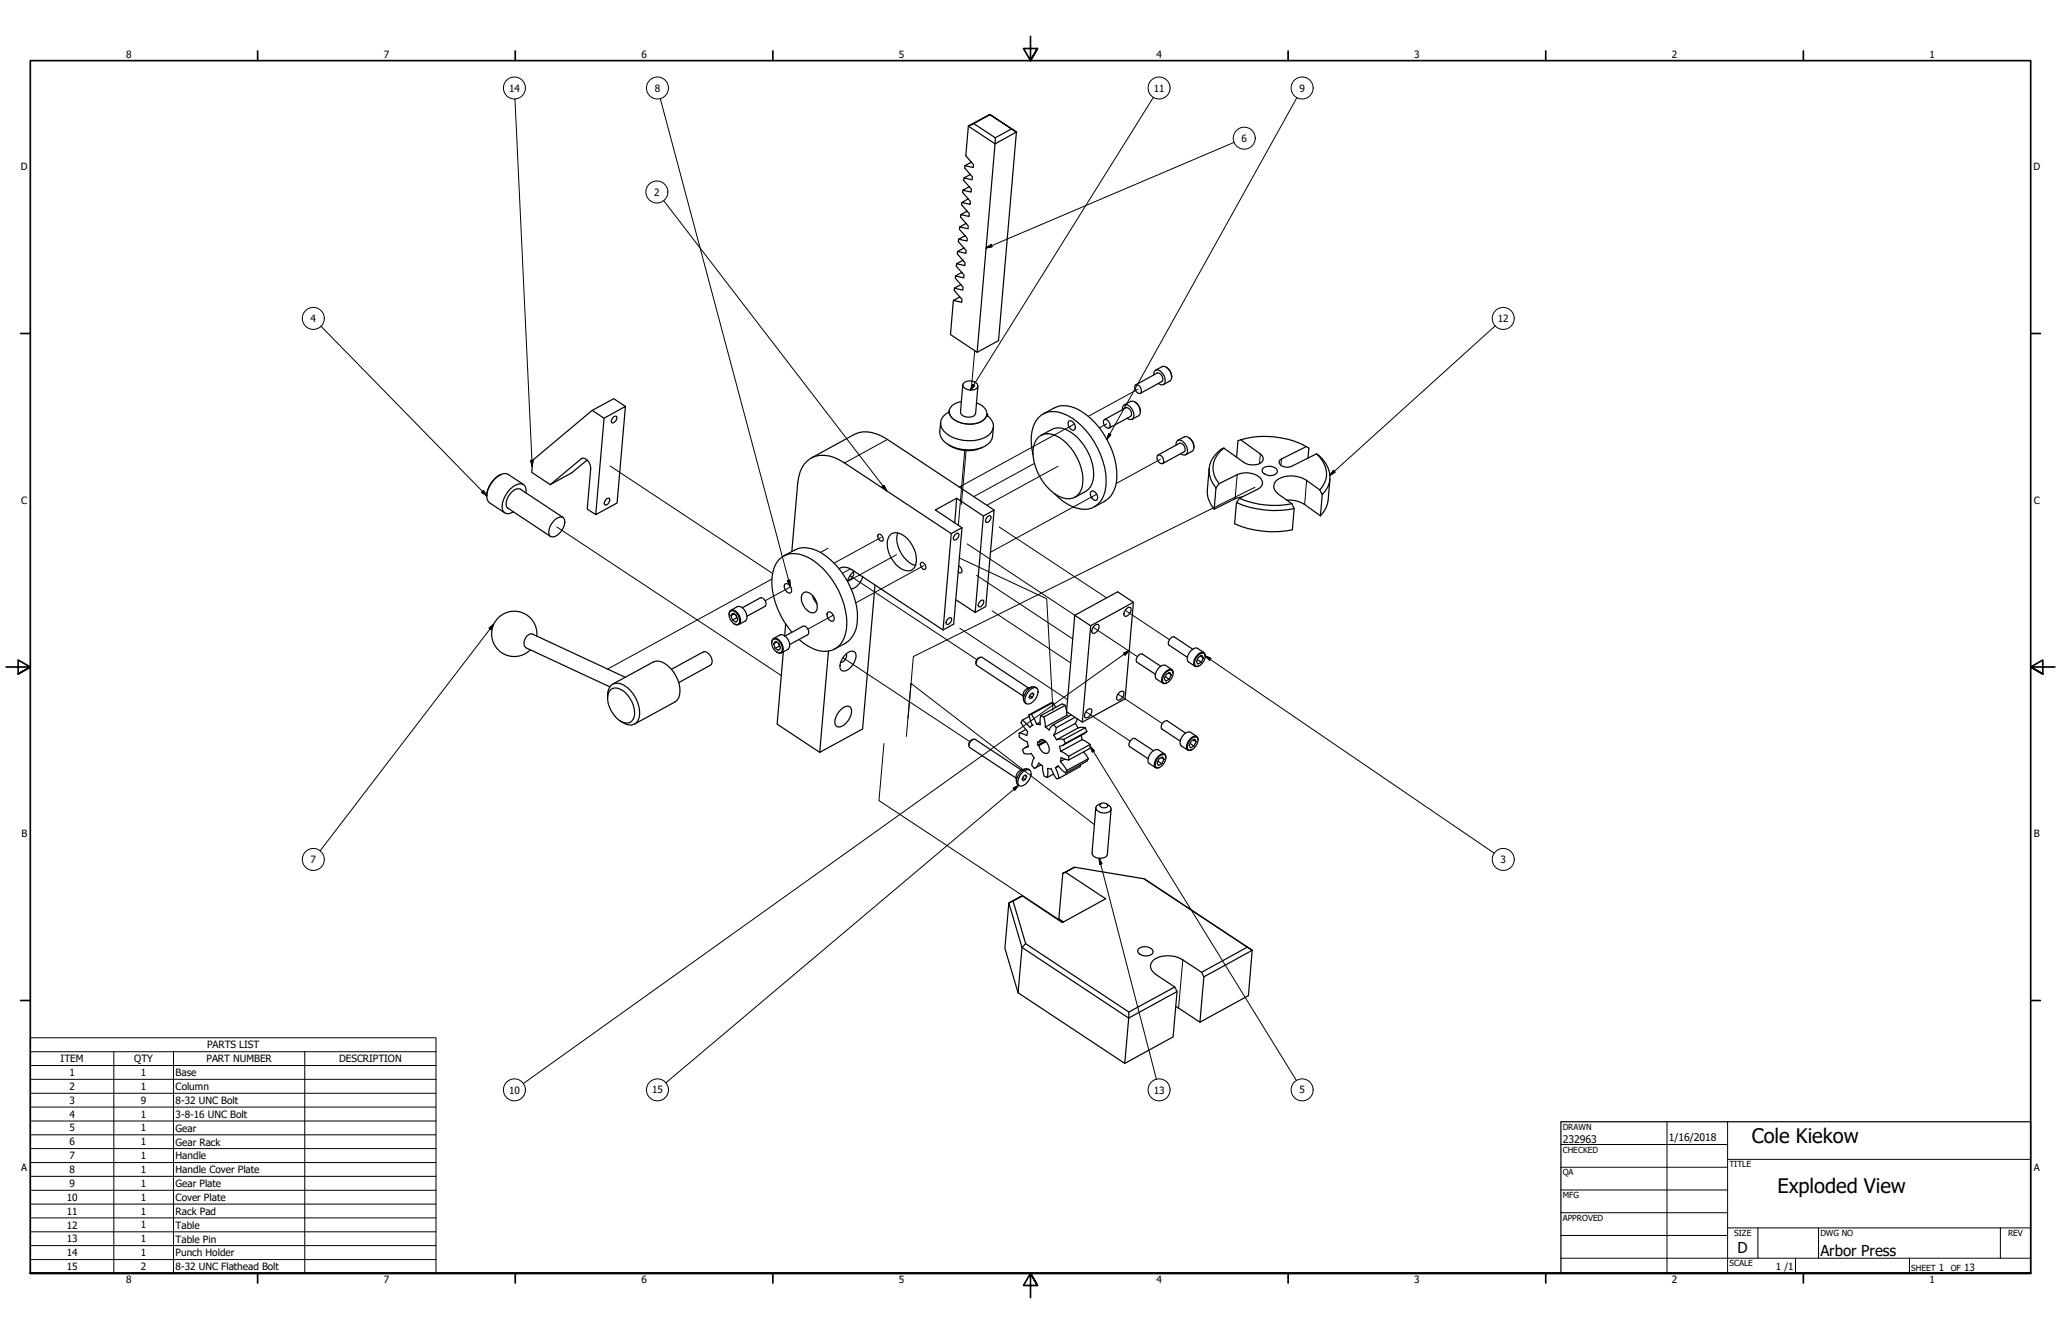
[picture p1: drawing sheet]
<svg xmlns="http://www.w3.org/2000/svg" width="864mm" height="559mm" viewBox="0 0 864 559" stroke-linecap="round" stroke-linejoin="round" font-family="sans-serif">
<!-- layer: Tweak Trail (ANSI) -->
<g fill="none" stroke="#000" stroke-width=".42">
<path d="M408.4 146.9l-1.3 15M450.2 177.6l-48.2 26.4M463.7 177.5l-3.1 1.8M476.9 163l-20.8 11.4M255.7 195.2l68 45M404.2 188.7l-2.6 31.3M404.8 188.7l-2 22.6M433.5 194.1l-25.4 13.9M443.3 195.3l-29.8 16.3M486.2 192.4l-18.5 10.2M459.5 207l-44.5 24.3M525.9 204.1l-143.2 70.9-2.2 25.9"/>
<path d="M233.3 220.7l94 62.3M347 229.7l-3.2 1.7M369.2 225.1l-19.7 10.8M375.7 232.3l-20.5 11.3M387.1 236.9l-28.5 15.6M402 233.7l36.6 17.1 2.6 46.8M405.3 227.8l45.1 29.9M418.7 220.7l45 29.7M323.4 242.6l-68.8 37.7M331.3 245.8l-10.7 5.9M341.6 251l-.2 .1M349.2 257.7l-10.7 5.8"/>
<path d="M356.2 241.2l53.1 35.1M409.2 241l40.3 26.7M415.7 255.8l32.9 21.9M471.5 255.7l18.5 12.3M353.2 275.5l53.1 35.1M402.2 263.2l45.1 29.9M458 262.8l18.6 12.3M455 298.1l18.6 12.4M468.4 290.8l18.6 12.3M370.4 311.5l-2.1 23.8 77.1 51M379.8 308.5l1.9-22.2 76.9 59.1"/>
</g>
<!-- layer: Visible (ANSI) -->
<g fill="none" stroke="#000" stroke-width=".51">
<path d="M408 51.8l9.1 5.9M414.7 47.9l11.2 7.4zM414.7 47.9l-8.9 4.9 9-4.8M423.9 54l-6.8 3.7-.2 2.6 9-5-7.5 87.4-9 4.9M403.5 79.7l-.1 .9 3.2 3.7-.1 1.3-3.5-.8 2.7-1.5M403.9 74.5l-.1 1.1 3.2 3.6-.1 1.3-3.4-.8 2.6-1.5M404.3 69.4l-.1 1 3.3 3.7-.1 1.2-3.5-.8 2.7-1.4M407 67.9l-2.7 1.5 3.5 .8 .1-1.2-3.2-3.7 1.1-12.5 11.1 7.5-7.5 87.3-11.1-7.5 1.2-14.2M402.1 95.1l-.1 1 3.3 3.7-.1 1.2-3.5-.8 2.7-1.5M402.6 89.9l-.1 1 3.2 3.7-.1 1.2-3.5-.7 2.7-1.5M403 84.8l-.1 1 3.2 3.7v1.2l-3.5-.8 2.7-1.4M400.4 115.6l-.1 1 3.2 3.7-.1 1.2-3.5-.8 2.7-1.4"/>
<path d="M400.8 110.5l-.1 1 3.2 3.7v1.2l-3.5-.8 2.6-1.5M401.3 105.3l-.2 1.1 3.3 3.6-.1 1.3-3.5-.8 2.7-1.5M401.7 100.2l-.1 1 3.2 3.7-.1 1.2-3.4-.8 2.6-1.4M399.9 120.7v1l3.2 3.7-.1 1.2-3.5-.7 2.6-1.5M483.4 157.1a1.73 1.73 0 0 1 1-2.1 1.73 1.73 0 0 1 2.2 .8 4 4 0 0 1 1 5.2l-1.4 .1-.8-.4M484.2 155.1l2.7-1.5a3.7 3.7 0 0 1 4 4l-.2 1.5-3.2 2M488.7 153.9l.8 .6a4.6 4.6 0 0 1 1.5 3.4M248.2 171.9l4.9 3.3M253.1 175.2l9-5-3.5 40.5-9 4.9zM256.7 175l.6-.5 1-.1a2.04 2.04 0 0 1-1.8 2.8 1.44 1.44 0 0 1 .2-2.2zM262.1 170.2l-4.9-3.2-9 4.9-25 20.9-.4 5.1 7.8 5.1 9-4.9 6.4-5.4M394.1 177a7.5 7.5 0 0 0 5.3 10.3 15.7 15.7 0 0 0 14.6-1.2l1.7-2.2 .5-5"/>
<path d="M397.6 172.6a5 5 0 0 0-3.4 4.1 5 5 0 0 0 2.4 4.9 16.1 16.1 0 0 0 17.8 .6 4.5 4.5 0 0 0 .4-7.1l-1.2-1.2M397.7 172.1l-.3 .9M402.8 168.2a4.9 4.9 0 0 0-5 4.7 7.3 7.3 0 0 0 6.6 4.6 9.4 9.4 0 0 0 8.5-2.3 3.9 3.9 0 0 0-2.2-5.8l-1.5-.6M403.4 161.2l-.9 11.4a3.6 3.6 0 0 0 6.3 .5l1-11.4M404.1 160.2a4 4 0 0 1 5.7 1.3 3.1 3.1 0 0 1-4.6 1.6 1.74 1.74 0 0 1-1.5-1.1 1.74 1.74 0 0 1 .4-1.8zM413.6 173.5v.9M437.1 173.4l4.5-2.5a12 12 0 0 1 13.3 2.6 33.3 33.3 0 0 1 12.9 28.6 11.3 11.3 0 0 1-4.8 7.8l-4.5 2.4M447.9 176.3a2.38 2.38 0 0 1 2.3 1.3 2.38 2.38 0 0 1-.2 2.6 2.66 2.66 0 0 1-2.1-3.9zM462.6 175.9a2.18 2.18 0 0 1 2.2 1 2.18 2.18 0 0 1-.1 2.4 2.37 2.37 0 0 1-2.1-3.4zM462.8 175.8l8.9-5a2.36 2.36 0 0 1 2 3.6l-9 4.9M470.3 171.6v-.9a1.45 1.45 0 0 1 2.4-1 4.8 4.8 0 0 1 2.2 5.3 1.63 1.63 0 0 1-2.7 .2M471.1 169.6l2.7-1.5a4 4 0 0 1 3.7 5.6l-3.2 1.9"/>
<path d="M475.6 168.4l.1 .1a4.6 4.6 0 0 1 2.1 4M475.7 161.4a2.17 2.17 0 0 1 2.2 .7 2.17 2.17 0 0 1 .3 2.3l-.4 .4a2.37 2.37 0 0 1-2.1-3.4zM475.9 161.2l9-4.9a2.28 2.28 0 0 1 1.9 3.5l-9 5M210 198.8a10.3 10.3 0 0 0-6 9.1M340 191.8l17.9-9.8a12.5 12.5 0 0 1 11.8 .8l46.9 30.9M397.1 186.1a14.6 14.6 0 0 0 14.6 1.3M432.9 190.6a17.9 17.9 0 0 1 2-15.4 8.7 8.7 0 0 1 10.2-2.1 31.1 31.1 0 0 1 17.1 20.1 21 21 0 0 1-.7 16.3 8.4 8.4 0 0 1-9.6 3.5 20.6 20.6 0 0 1-10.2-6.3M435 183.2a7.1 7.1 0 0 1 8.9 .1 22.6 22.6 0 0 1 9.8 18.9 6.4 6.4 0 0 1-3.3 6.1 6.4 6.4 0 0 1-6.9-.5 21.9 21.9 0 0 1-10.5-20.3l.5-1.7zM436.2 182.4l4.5-2.5a8.4 8.4 0 0 1 9.1 2 22.1 22.1 0 0 1 8.3 19 7 7 0 0 1-3.2 5l-4.5 2.4M485 190.8a2.19 2.19 0 0 1 2.2 .9 2.19 2.19 0 0 1 0 2.5 2.37 2.37 0 0 1-2.2-3.4zM485.2 190.6l9-4.9a2.31 2.31 0 0 1 1.9 3.6l-8.9 4.9M492.8 186.5a1.73 1.73 0 0 1 .9-2.1 1.73 1.73 0 0 1 2.2 .8 4 4 0 0 1 1.1 5.2l-1.4 .1-.9-.4"/>
<path d="M493.5 184.5l2.8-1.5a3.7 3.7 0 0 1 4 4l-.3 1.6-3.2 1.9M498.1 183.3l.1 .1a4.6 4.6 0 0 1 2.1 3.9M506.7 196.3l-.8 8.9a10.6 10.6 0 0 0 2.9 8.1M512.8 187.7a9.9 9.9 0 0 0-2 14.9M512.8 187.7a10.4 10.4 0 0 0-3.3 16.7M518.2 191.5l.5-6.8a36.5 36.5 0 0 1 29.7 3l-.3 4.2M519.9 184.2l8.2 6a2.26 2.26 0 0 1 1.2 2.4 2.26 2.26 0 0 1-2 1.8 7.6 7.6 0 0 1-6.2-.8l-8.3-5.9M529 196.5a4 4 0 0 1 6.3 .9 3.5 3.5 0 0 1-5.6 1l-.9-1.2zM547.4 187.1l-10.4 5.2-1.1 1.1a3.3 3.3 0 0 0 4.4 2.2l11.3-5.5M551.6 190.1a10.1 10.1 0 0 1 1.4 15.1M551.6 190.1a11 11 0 0 1 3.8 15.4l-1.4 1.7-1-2M219.3 202.9l-6.4-4.2a5.4 5.4 0 0 0-6.1 2.6 8.6 8.6 0 0 0-2.3 8.6l7 4.9"/>
<path d="M220.4 206.5a2.82 2.82 0 0 0-.9-3.4 2.82 2.82 0 0 0-3.5 .1 11.3 11.3 0 0 0-5.6 9.7 2.42 2.42 0 0 0 3.6 2l1.1-.5M230.6 203l13-10.8a2.93 2.93 0 0 1 3.6 2.3l.3 1.8-1.4 16.9 3.5 2.4M232.1 218.1a3.2 3.2 0 0 1 4.2-1 6.4 6.4 0 0 1-4.6 7.8 1.69 1.69 0 0 1-1.8-2.2 7.6 7.6 0 0 1 2.2-4.6zM236 216.8l-17.9-11.9a4.7 4.7 0 0 0-5.2 3.2 4.1 4.1 0 0 0-.1 4.8l17.9 11.8M254.3 208.9l1-.1a2.19 2.19 0 0 1-1.7 2.8l-.3-.3a2.27 2.27 0 0 1 1-2.4zM400 219l.9-10.3-9 4.9 11.2 7.4-3.5 40.4-4.4 2.5 3.4-40.4 4.5-2.5M400.9 208.7l11.2 7.5-3.5 40.3-8.1-5.3M412.1 216.2l4.5-2.5-3.5 40.4-4.5 2.4M413.5 216.7l1.2-.7 .3 .1a2.09 2.09 0 0 1-1.7 2.8 1.46 1.46 0 0 1 .2-2.2zM457.3 205.8a2.33 2.33 0 0 1 2.3 1.2 2.33 2.33 0 0 1-.3 2.6 2.63 2.63 0 0 1-2-3.8zM509.5 204.4l-.7 8.9 8.7-4.4 2.9-.7M510.8 202.6l7.6-3.8a8.8 8.8 0 0 1 10.2 2.1 2.69 2.69 0 0 1-1.7 4.1l-7.5 3.7"/>
<path d="M510.8 202.6l-1.3 1.8M518.1 210.5l-.8 8.9a40.7 40.7 0 0 0 24.2 2.5l.8-8.9M519.4 208.7a37.4 37.4 0 0 0 21.9 2.3M519.4 208.7l-1.3 1.8a40.7 40.7 0 0 0 24.2 2.5M539.1 209.5a12.6 12.6 0 0 1 7.6 1.8l6.6 4.8M541.3 211l1 2M553 205.2l-5.5-4a10.9 10.9 0 0 0-13.2 .7 3.5 3.5 0 0 0 1.4 5.2l5.6 3.9M554 207.2l-.7 8.9M557.3 200.7l-.8 8.9a11.2 11.2 0 0 1-3.2 6.5M328.4 232.9l4.5-2.5a11.4 11.4 0 0 1 11.3 1.2 33.8 33.8 0 0 1 15.1 27.6 11.4 11.4 0 0 1-5 10.2l-4.5 2.4M351.5 238.2a4.8 4.8 0 0 1 5.6 .6l38.1 25.1M357.6 239.5a2.92 2.92 0 0 1-2.4 3.6"/>
<path d="M357.9 239.3a8.8 8.8 0 0 0-2.8 4.2M368 223.9a1.79 1.79 0 0 1 1.8 .8 1.79 1.79 0 0 1 0 2 1.97 1.97 0 0 1-1.8-2.8zM373.3 223.8a5.7 5.7 0 0 1 7.1 2 11.1 11.1 0 0 1 2.8 11.9 4.3 4.3 0 0 1-6.5-.1 12.3 12.3 0 0 1-4.7-11.9zM376.2 223.2a12 12 0 0 0 7.5 13.7M385.8 235.8l.5-.3a1.96 1.96 0 0 1 1.3 3 2.01 2.01 0 0 1-1.8-2.7zM398.6 223.5l-44.7-29.6a13.8 13.8 0 0 0-14-2.1 12.6 12.6 0 0 0-5.6 10.5l-2.5 28.7M400 224.1l1.2-.8 .4 .2a2.09 2.09 0 0 1-1.7 2.8 1.46 1.46 0 0 1 .1-2.2zM401.7 237a1.79 1.79 0 0 1 .8 3l-1-.4M305.5 257.5a1.57 1.57 0 0 1 .6-1.8 1.57 1.57 0 0 1 1.9 .1 4.4 4.4 0 0 1 1.8 5.7 1.88 1.88 0 0 1-2.3-.2M306.1 256a3.3 3.3 0 0 1 3.8 3.1 1.75 1.75 0 0 1-1.2 2.6 4 4 0 0 1-2.6-5.7zM306.3 255.7l2.6-1.6a3.8 3.8 0 0 1 4.1 4l-.3 1.6-3.1 1.9M307.6 257.2l-1.3 .7 .7-1 1.5 .8 .7 1.9-.8 1.1-1.4-.9-.7-1.9"/>
<path d="M308.3 257.6l.4 1.2-1.7 1M308.7 258.8l.2 .1M311.1 254.6l7.5-4.2a2.33 2.33 0 0 1 1.9 3.6l-7.5 4.1M328.8 244.8l.4-.3a2.58 2.58 0 0 1 2.1 3.8 2.5 2.5 0 0 1-2.5-3.5zM336.5 248.5a2.44 2.44 0 0 1 3.4 .4 6.6 6.6 0 0 1 2.4 6.7 2.28 2.28 0 0 1-4 .2 6.6 6.6 0 0 1-2.3-6.6zM340.4 249.4l.4 1.2 1.5 2.3M346.7 256.7l.5-.4a2.63 2.63 0 0 1 2 3.8 2.43 2.43 0 0 1-2.5-3.4zM361.5 241.6a6.9 6.9 0 0 1-4.8 5.2M366.6 245l-5.2 60.4-17.9 9.8 3.7-42.5M397 259.5l1.1-.8 .4 .1a2.1 2.1 0 0 1-1.6 2.8 1.38 1.38 0 0 1 .1-2.1zM410.5 252.1l1.1-.8 .4 .2a2.1 2.1 0 0 1-1.7 2.8l-.4-.9zM450.3 257.7l-3.4 40.4 6.6 4.4 17.9-9.8 3.5-40.4-6.6-4.4-18 9.8 6.7 4.4-3.5 40.4"/>
<path d="M472.1 254.9l.7-.5 1 .2a2.79 2.79 0 0 1-2.5 3.5 2.21 2.21 0 0 1 .8-3.2zM474.9 252.3l-17.9 9.8M224.9 266.4a9.5 9.5 0 0 0-11.3-10.2 9.5 9.5 0 0 0-6.5 13.9 9.5 9.5 0 0 0 15.2 2.1M323.3 269.4a1.73 1.73 0 0 1 1.2-2 1.73 1.73 0 0 1 2.1 .8 4.1 4.1 0 0 1 1.1 5.1 1.88 1.88 0 0 1-2.3-.2M324 267.8a3.3 3.3 0 0 1 3.8 3.2 1.68 1.68 0 0 1-.2 1.8 1.68 1.68 0 0 1-1.7 .6 4 4 0 0 1-1.9-5.6zM324.2 267.5l2.6-1.5a3.8 3.8 0 0 1 4.1 4l-.3 1.5-.5 .5-2.7 1.5M325.4 269l-1.2 .7 .7-1 1.5 .9 .7 1.9-.8 1-1.5-.9-.6-1.9M326.2 269.4l.4 1.2-1.8 1M326.6 270.6l.2 .2M328.2 273l-2.6 30.3 17.9 11.9M328.9 266.4l7.6-4.1a2.33 2.33 0 0 1 2 3.6l-7.6 4.1M329.2 261.4l-.4 4.9"/>
<path d="M331.8 264.9a34.3 34.3 0 0 1-8.3-23 10.1 10.1 0 0 1 7.5-9.9 15.8 15.8 0 0 1 12 4.5 33.6 33.6 0 0 1 11.7 26.8 9.8 9.8 0 0 1-7.9 9.5 16.1 16.1 0 0 1-12-5M354.2 274.3a3 3 0 0 1 4.1-1 6.2 6.2 0 0 1-2.8 7.1 1.96 1.96 0 0 1-2.5 .7 1.96 1.96 0 0 1-1-2.3 7.9 7.9 0 0 1 2.2-4.5zM354.6 273.9a2.8 2.8 0 0 1-2.4 3.5M410.7 275.3l-1.4 1-.4 1.6M458.7 262l1.2-.5 .4 .2a2.73 2.73 0 0 1-2.5 3.6 2.28 2.28 0 0 1 .9-3.3zM486.3 279.1l-7.6-5.1a2.46 2.46 0 0 0-2.3 3.4l7.7 5M499.8 272l-7.7-5.2a2.47 2.47 0 0 0-2.3 3.5l7.7 5M501.7 276.3l1.7 1.1M501.9 274.7a2.06 2.06 0 0 1 2.7-.9 4.1 4.1 0 0 1-3.2 5.3 1.72 1.72 0 0 1-.6-2.6zM503.1 274.8l1.2 .8-.9 1.8-1.5 .8-.6-1.1 .9-1.8 1.4-.8 .7 1.1M504.5 273.4l-2.7-1.8a4 4 0 0 0-4.3 3.7l.1 1.6 3.1 2.2M505 274.9a1.34 1.34 0 0 0-1.7-1.6 5.1 5.1 0 0 0-3 5.4 1.44 1.44 0 0 0 2 .3"/>
<path d="M254.6 292.4a5.3 5.3 0 0 1 3.1-6.1 8.6 8.6 0 0 1 7.6 4.3 12.4 12.4 0 0 1 2.1 11.2 4.2 4.2 0 0 1-6.6 .8l-1-.7M256.1 288.7a5.4 5.4 0 0 1 6.7 2.3 10.8 10.8 0 0 1 2.6 10.1 3.7 3.7 0 0 1-6 .6 11.6 11.6 0 0 1-4.5-11.2zM256.7 286.6l16.9-9.2a6.4 6.4 0 0 1 7.5 2.6 12.6 12.6 0 0 1 3.3 12.4l-1.6 1.7-16.9 9.2M262 283.7l-38.9-18.1a3.6 3.6 0 0 0-3.5 4.6l.9 1.2 35 16.3M281.4 280.4l13.2-7.3a3.5 3.5 0 0 1 3.8 3.4v.9l-.7 1.2-13.3 7.3M352.5 297.1a2.74 2.74 0 0 1 4-.6 6.9 6.9 0 0 1-4.6 8 1.71 1.71 0 0 1-2.1-1.9 7.7 7.7 0 0 1 2.7-5.5zM431 288.2l-19.5-12.9a2.4 2.4 0 0 0-2.2 3.4l19.5 12.9M431.1 299.5l1.5 4.3-1.1 .9-3.1-3M431.5 289.1a1.93 1.93 0 0 1 3.4-.1 5.3 5.3 0 0 1-4.5 5.9 2.03 2.03 0 0 1-.8-2.9l1.1-2.1zM432.2 299.2l2.1 4.1M432.2 299.2l-1.1 .3M432.4 290.4l.8 .5-.6 1.2"/>
<path d="M432.5 287.7a4 4 0 0 0-3.6 5.5M433.2 290.9l-.4-.6-1 .5-.6 1.2 .5 .7 .9-.6-1.1-.7M434.4 288.2a2.48 2.48 0 0 0-3.7 .8 4.1 4.1 0 0 0-1.2 5.4l.5 .4M436.1 299.8l-.2 3.8-1.6-.3M436.1 299.8l1.3 .6M441.1 294.3l1.3 2M441.1 294.3l-1 .3-9 4.9M441.1 294.3l-8.9 4.9M446.3 295.5l.6 2.4M446.3 295.5l-1.2-.7-9 5M446.3 295.5l-8.9 4.9M446.9 298.2l.1 1.5"/>
<path d="M447 299.7l-9 4.8M447 299.7l.7 .4M448.9 299.5l-7.4 4M455.6 297.4l1.3-.5 .4 .2a2.81 2.81 0 0 1-2.5 3.6 2.28 2.28 0 0 1 .8-3.3zM469.1 290l1.2-.5 .5 .2a2.74 2.74 0 0 1-2.5 3.5 1.76 1.76 0 0 1 .2-2.5zM488.3 283.4l1.6 1.1M488.4 281.8a2.12 2.12 0 0 1 2.8-.9 4.2 4.2 0 0 1-3.3 5.4l-.5-.3a3.5 3.5 0 0 1 1-4.2zM489.6 281.9l1.2 .8-.9 1.8-1.5 .8-.5-1.1 .9-1.8 1.4-.7 .6 1M491 280.5l-2.6-1.8a4.3 4.3 0 0 0-4.2 5.3l3 2.2M491.6 282l-.1-.9-.4-.6a3.9 3.9 0 0 0-4.3 3.8 1.44 1.44 0 0 0 1.1 2.1l1-.3M407.7 309.7l-1.4 .9-.3 1.8M427 307.1l.1 1.6 3.3 2 .5 2.1-.9 .2-1.6 1.1 .7 1.6 2.1 .1 .9-.2 1.2 1.9-1 3.1 1.2 1.3"/>
<path d="M428.4 301.7l-.6 1 2.8 3.8-.3 1.6-2.2-.9-1.1-.1M429.8 305.6l-2.8 1.5M430.8 312.5l-1.3 .7M431.2 300.1l-2.8 1.6M435.2 311l.3-.7a2.01 2.01 0 0 1 3.3 1 3.4 3.4 0 0 1 .2 4.2 3.3 3.3 0 0 1-3.7-3.1M435.8 302.6l-1.5 .7M437.2 309.9l-2 1.1-.5-.2 .1 1.3M437.4 300.4l.6 4.1M437.9 310.4l-3.1 1.7 .5 .3 3-1.7M441.5 303.5l-1.4 1.4-.5 .9-1.6-1.3M441.5 303.5l1.1 1.3M441.5 308l1.2 1.9"/>
<path d="M442.6 304.8l-1.1 3.2M444.3 319l2.7 3.7M444.4 314.7l3.4 2.1M445.7 309.8l-1.1-.2-1.9 .3M445.7 309.8l.7 1.6M446.2 318l-1.9 1M446.4 311.4l-.7 .6-1.8 .6 .5 2.1M447.8 316.8l.1 1.5M447.9 318.3l-2.2-.4-1.1-.6-.3 1.7M450.4 300.5l-7.8 4.3M450.5 303.1l1.2 1.8M450.5 303.1l-9 4.9"/>
<path d="M451.4 301.1l-.9 2M451.7 304.9l-9 5M453 308l.5 1.8M453.5 309.8l3.3 2M453.5 309.8l-9.1 4.9M454 315l2.1 2.8M454.7 304.9l-2.1-.2-.9 .2M454.7 304.9l-9 4.9M454.7 304.9l.7 1.6M455.4 306.5l-1 .8-9 4.9M455.4 306.5l-9 4.9M456.1 317.8l-9.1 4.9"/>
<path d="M456.1 317.8l-.6 1-9 5M456.8 311.8l-9 5M456.8 311.8v1.6l-8.9 4.9M483.3 314.5l-7.7-5.1a2.46 2.46 0 0 0-2.3 3.3l7.8 5.1M485.2 318.8l1.7 1.1M485.4 317.2a2.07 2.07 0 0 1 2.8-.9 4.2 4.2 0 0 1-3.3 5.3l-.5-.2a3.4 3.4 0 0 1 1-4.2zM486.6 317.3l1.1 .8-.8 1.8-1.5 .8-.6-1.1 .9-1.8 1.5-.7 .5 1M488 315.8l-2.7-1.7a4.3 4.3 0 0 0-4.2 5.2l3.1 2.3M488.5 317.4l-.1-1-.3-.5a3.9 3.9 0 0 0-4.4 3.8 1.44 1.44 0 0 0 1.2 2.1l.9-.3M496.8 307.1l-7.7-5.2a2.47 2.47 0 0 0-2.2 3.5l7.6 5.1M498.7 311.4l1.6 1.1M498.9 309.8a1.79 1.79 0 0 1 3.1-.3 4.6 4.6 0 0 1-3.6 4.8 1.64 1.64 0 0 1-.7-2.6z"/>
<path d="M500.1 309.9l1.1 .8-.9 1.8-1.4 .8-.6-1.1 .9-1.7 1.4-.9 .6 1.1M501.5 308.5l-2.7-1.8a4.3 4.3 0 0 0-4.2 5.3l3 2.2M502 310a1.36 1.36 0 0 0-1.7-1.6 5 5 0 0 0-3 5.4 1.43 1.43 0 0 0 2 .3M427.9 324.1a2.91 2.91 0 0 1 3.8-1.3 5.1 5.1 0 0 1-2.8 6.2l-1.5 .2a2.23 2.23 0 0 1-.7-2.9zM428 322.6l-19.4-12.9a2.43 2.43 0 0 0-2.3 3.4l19.5 12.8M429.5 324.8l.7 .5-.6 1.2M429.6 322.1a3.9 3.9 0 0 0-3.6 5.5M430.2 325.3l-.4-.7-.9 .5-.6 1.2 .4 .7 .9-.5-1-.7M431.4 322.6a2.33 2.33 0 0 0-3.7 .7 4.2 4.2 0 0 0-1.2 5.4l.6 .4M433.5 321.9l.7-.5 1.1-1.7 1.6 1.2 .6 4.2 1.3 .6M436.2 320.4l-2.7 1.5M438.8 325.7l.2-3.8 1.5 .2 2.2 4.2 1-.3"/>
<path d="M441.5 324.2l-2.7 1.5M443.5 321l-1.2 .6M446.5 323.8l-3.1-3-1.1 .8 1.4 4.4M447 322.7l-.5 1.1M452.6 320.4l.2 .7-9.1 4.9M459.2 338.3l-1.6 19a3.7 3.7 0 0 0 5.5 1.8l.9-1.2 1.6-19M460.9 336.9a1.95 1.95 0 0 1 3.3 .7 2.08 2.08 0 0 1-3.4-.2zM461.5 336.5a2.22 2.22 0 0 0-2.3 2.2 3.9 3.9 0 0 0 6.3 .5 2.33 2.33 0 0 0-1.8-2.5M424.5 377.4l3.9-2.1-5.7 3-1.6 19 5.5 18.6M445.3 365.9l-1.6 19 1.9 1.3M446.5 365.4l3.8-2.1 29.1 4.8 43.3 28.6-19.2 10.6M446.5 365.4l16.8 11.1-18.2 10-16.7-11.2"/>
<path d="M450.3 363.3l-5 2.6 1.2-.5M479.4 368.1l45.3 30-2-1.4M429.8 395.3l-5.3-17.9-1.8 .9 5.5 18.6-1.6 19 44.7 29.6 1.6-19M477.3 397.3a4.1 4.1 0 0 1 5.9 1.2 3.2 3.2 0 0 1-4.6 1.7 1.94 1.94 0 0 1-1.8-2.4zM493.2 415.4l-1.6 18.9-20.3 11.2M503.5 407.3l.9 1.9 20.3-11.1-1.6 19-20.3 11.1 1.6-19M503.5 407.3l-7.9-5.2a11.5 11.5 0 0 0-12.3 .1 3.2 3.2 0 0 0 0 5.1l9 6.1M473 423.9l19.3-10.5 .9 2-20.3 11.1zM473 423.9l-43.2-28.6-1.6 1.6 44.7 29.6M492.7 421.6l10.1 6.6"/>
</g>
<!-- layer: Visible Narrow (ANSI) -->
<path d="M397.7 172.2a6.1 6.1 0 0 0 5.8 5.2 9.1 9.1 0 0 0 9.8-2.8l.3-1.1M244 192l-.4 .2M371.9 184.1l-18 9.8M518.4 198.8l-.9 10.1M528.1 190.2l-.4 4M537 192.3l-.3 2.6M547.5 201.2l-.8 10.1M356.4 238.3l-3.4 1.9M495.6 402.1l-1.8 20.2" fill="none" stroke="#000" stroke-width=".42"/>
<!-- layer: Visible (ANSI) -->
<g fill="#000">
<circle cx="413.6" cy="173.5" r=".25"/>
<circle cx="432.6" cy="303.8" r=".25"/>
</g>
<!-- layer: Symbol (ANSI) -->
<g fill="none" stroke="#000" stroke-width=".42">
<path d="M215.8 41.4l7.2 153.9M276.7 41.3l54.4 204.2M483.3 40.8l-76.6 122.6M517.1 59.6l-103.9 44.3M543.4 40.9l-79.6 143.2M278.1 84l93.4 121.6M413.2 103.9l2.1-1.4 .4 .9zM134.5 136.7l69.5 70.9M626.6 136.5l-69.3 62.6M407.5 161l.9 .5-1.7 1.9zM222.4 192.8h1l-.4 2.5zM464.6 181.7l.9 .4-1.7 2z"/>
<path d="M558.8 197l.6 .8-2.1 1.3zM202.6 205.5l1.4 2.1-2.2-1.4zM369.6 203.9l.9-.6 1 2.3zM329.9 243.2l1.1-.2 .1 2.5zM204.9 263.2l1.9-1.7-1.1 2.3zM206.8 261.5l-72.7 94.9M470.9 273.6l2.3-1.1-1.8 1.9zM473.2 272.5l-253.9 181.4M505 274.8l2.4 1-.6 .8zM505 274.8l121.2 82.6M456.8 312.7l1.7 1.8-.8 .5zM456.8 312.7l86.4 139.9"/>
<path d="M424.6 330.2l2.2-1.3-1.6 2.1zM426.8 328.9l-147.8 124.7M460.6 359.5l1.1 2.3-.9 .3zM460.6 359.5l24 92.6M12.7 440.6v-5.9h170v5.9M12.7 440.6h170v5.7M12.7 440.6v92.8h170v-87.1M12.7 446.3h170M12.7 452.1h170M12.7 458h170M47.7 440.6v92.8M72.7 440.6v92.8"/>
<path d="M127.7 440.6v92.8M12.7 463.7h170M12.7 469.6h170M12.7 475.4h170M12.7 481.1h170M12.7 487h170M12.7 492.8h170M12.7 498.6h170M12.7 504.4h170M12.7 510.2h170M12.7 516h170M12.7 521.8h170"/>
<path d="M12.7 527.6h170"/>
<circle cx="215.6" cy="36.9" r="4.6"/>
<circle cx="275.5" cy="36.9" r="4.6"/>
<circle cx="485.7" cy="36.9" r="4.6"/>
<circle cx="545.6" cy="36.9" r="4.6"/>
<circle cx="521.4" cy="57.9" r="4.6"/>
<circle cx="275.2" cy="80.4" r="4.6"/>
<circle cx="131.3" cy="133.4" r="4.6"/>
<circle cx="629.9" cy="133.4" r="4.6"/>
<circle cx="131.3" cy="360" r="4.6"/>
<circle cx="629.9" cy="360" r="4.6"/>
<circle cx="215.6" cy="456.5" r="4.6"/>
<circle cx="275.5" cy="456.5" r="4.6"/>
<circle cx="485.7" cy="456.5" r="4.6"/>
<circle cx="545.6" cy="456.5" r="4.6"/>
</g>
<!-- layer: Border (ANSI) -->
<g fill="none" stroke="#000" stroke-width=".7">
<path d="M431.8 15.2v10.2l-2.9-5.1h5.8l-2.9 5.1 2.9-5.1M107.9 21.3v4.1M215.9 21.3v4.1M323.8 21.3v4.1M539.8 21.3v4.1M647.7 21.3v4.1M755.6 21.3v4.1M8.6 139.7h4.1M850.9 139.7h4.1M2.5 279.4h10.2l-5.1-2.9v5.8l5.1-2.9-5.1 2.9M861.1 279.4h-10.2l5.1-2.9v5.8l-5.1-2.9 5.1 2.9M8.6 419.1h4.1"/>
<path d="M850.9 419.1h4.1M12.7 533.4v-508h838.2v508h-838.2h838.2M107.9 533.4v4.1M215.9 533.4v4.1M323.8 533.4v4.1M434.7 538.5l-2.9-5.1 2.9 5.1h-5.8l2.9-5.1v10.2M539.8 533.4v4.1M647.7 533.4v4.1M755.6 533.4v4.1"/>
</g>
<!-- layer: Title (ANSI) -->
<g fill="none" stroke="#000" stroke-width=".42">
<path d="M654 479.4h69.9M698.5 469.9v63.5M723.9 469.9v63.5M654 488.9h69.9M654 498.5h69.9M723.9 485.6h127M654 508h69.9M654 517.5h69.9M723.9 514.3h127M736.6 514.3v12.7M762 514.3v12.7M838.2 514.3v12.7"/>
<path d="M654 527h196.9M752.3 527v6.4M800.1 527v6.4"/>
</g>
<path d="M654 469.9h196.9v63.5h-196.9z" fill="none" stroke="#000" stroke-width=".51"/>
<!-- layer: Symbol (ANSI) -->
<g fill="#000" stroke="#000" stroke-width=".42">
<path d="M413.2 103.9l2.1-1.4zM413.2 103.9l2.1-1.4 .4 .9zM407.5 161l-.8 2.4zM407.5 161l.9 .5-1.7 1.9zM222.4 192.8l.6 2.5zM222.4 192.8h1l-.4 2.5zM464.6 181.7l-.8 2.4zM464.6 181.7l.9 .4-1.7 2zM558.8 197l-1.5 2.1zM558.8 197l.6 .8-2.1 1.3zM201.8 206.2l2.2 1.4zM202.6 205.5l1.4 2.1-2.2-1.4z"/>
<path d="M369.6 203.9l1.9 1.7zM369.6 203.9l.9-.6 1 2.3zM329.9 243.2l1.2 2.3zM329.9 243.2l1.1-.2 .1 2.5zM206.8 261.5l-1.1 2.3zM204.9 263.2l1.9-1.7-1.1 2.3zM473.2 272.5l-1.8 1.9zM470.9 273.6l2.3-1.1-1.8 1.9zM505 274.8l2.4 1zM505 274.8l2.4 1-.6 .8zM456.8 312.7l1.7 1.8zM456.8 312.7l1.7 1.8-.8 .5z"/>
<path d="M426.8 328.9l-1.6 2.1zM424.6 330.2l2.2-1.3-1.6 2.1zM460.6 359.5l1.1 2.3zM460.6 359.5l1.1 2.3-.9 .3z"/>
</g>
<g font-size="8.4">
<text x="734" y="479">Cole Kiekow</text>
<text x="744.8" y="499.9">Exploded View</text>
</g>
<g font-size="6.3">
<text x="728.1" y="524.9">D</text>
<text x="762.8" y="526.2">Arbor Press</text>
</g>
<g font-size="4.4">
<text x="654.8" y="478.6">232963</text>
<text x="699.3" y="478">1/16/2018</text>
</g>
<g font-size="4.2">
<text x="52.8" y="24.4">8</text>
<text x="160.8" y="24.4">7</text>
<text x="268.7" y="24.4">6</text>
<text x="376.7" y="24.4">5</text>
<text x="484.6" y="24.4">4</text>
<text x="592.6" y="24.4">3</text>
<text x="700.5" y="24.4">2</text>
<text x="808.5" y="24.4">1</text>
<text x="213.3" y="38.4">14</text>
<text x="274.4" y="38.4">8</text>
<text x="483.4" y="38.4">11</text>
<text x="544.5" y="38.4">9</text>
<text x="520.2" y="59.4">6</text>
<text x="8.8" y="71.4">D</text>
<text x="852" y="71.4">D</text>
<text x="274.1" y="82">2</text>
<text x="130.2" y="134.9">4</text>
<text x="627.6" y="134.9">12</text>
<text x="8.9" y="211.1">C</text>
<text x="852.2" y="211.1">C</text>
<text x="9" y="350.8">B</text>
<text x="852.2" y="350.8">B</text>
<text x="130.2" y="361.6">7</text>
<text x="628.8" y="361.6">3</text>
<text x="86.7" y="439.2">PARTS LIST</text>
<text x="25.4" y="444.9">ITEM</text>
<text x="56.3" y="445">QTY</text>
<text x="86.5" y="444.9">PART NUMBER</text>
<text x="142" y="445">DESCRIPTION</text>
<text x="29.1" y="450.8">1</text>
<text x="59.1" y="450.8">1</text>
<text x="73.6" y="450.8">Base</text>
<text x="29.1" y="456.6">2</text>
<text x="59.1" y="456.6">1</text>
<text x="73.6" y="456.6">Column</text>
<text x="213.3" y="458.1">10</text>
<text x="273.2" y="458">15</text>
<text x="483.4" y="458.1">13</text>
<text x="544.5" y="458">5</text>
<text x="29.1" y="462.4">3</text>
<text x="59.1" y="462.4">9</text>
<text x="73.6" y="462.5">8-32 UNC Bolt</text>
<text x="29.1" y="468.2">4</text>
<text x="29.1" y="474">5</text>
<text x="59.1" y="468.2">1</text>
<text x="59.1" y="474">1</text>
<text x="73.6" y="468.2">3-8-16 UNC Bolt</text>
<text x="29.1" y="479.8">6</text>
<text x="59.1" y="479.8">1</text>
<text x="73.6" y="474">Gear</text>
<text x="73.6" y="479.9">Gear Rack</text>
<text x="29.1" y="485.6">7</text>
<text x="59.1" y="485.6">1</text>
<text x="73.6" y="485.6">Handle</text>
<text x="8.9" y="490.5">A</text>
<text x="29.1" y="491.4">8</text>
<text x="59.1" y="491.4">1</text>
<text x="73.6" y="491.5">Handle Cover Plate</text>
<text x="852.2" y="490.5">A</text>
<text x="29.1" y="497.2">9</text>
<text x="59.1" y="497.2">1</text>
<text x="73.6" y="497.3">Gear Plate</text>
<text x="27.9" y="503">10</text>
<text x="59.1" y="503">1</text>
<text x="73.6" y="503">Cover Plate</text>
<text x="27.9" y="508.8">11</text>
<text x="59.1" y="508.8">1</text>
<text x="73.6" y="508.9">Rack Pad</text>
<text x="27.9" y="514.7">12</text>
<text x="59.1" y="514.6">1</text>
<text x="73.6" y="514.7">Table</text>
<text x="27.9" y="520.4">13</text>
<text x="59.1" y="520.4">1</text>
<text x="73.6" y="520.5">Table Pin</text>
<text x="27.9" y="526.2">14</text>
<text x="59.1" y="526.2">1</text>
<text x="73.6" y="526.3">Punch Holder</text>
<text x="27.9" y="532">15</text>
<text x="59.1" y="532.1">2</text>
<text x="73.6" y="532.1">8-32 UNC Flathead Bolt</text>
<text x="744.1" y="532">1 /1</text>
<text x="812.4" y="532.6">1</text>
<text x="823" y="532.6">13</text>
<text x="52.8" y="537.5">8</text>
<text x="160.8" y="537.5">7</text>
<text x="268.7" y="537.5">6</text>
<text x="376.7" y="537.5">5</text>
<text x="484.6" y="537.5">4</text>
<text x="592.6" y="537.5">3</text>
<text x="700.5" y="537.5">2</text>
<text x="808.5" y="537.5">1</text>
</g>
<g font-size="3.5">
<text x="654.8" y="473.2">DRAWN</text>
<text x="654.8" y="482.8">CHECKED</text>
<text x="724.7" y="488.9">TITLE</text>
<text x="654.8" y="492.3">QA</text>
<text x="654.8" y="501.8">MFG</text>
<text x="654.8" y="511.4">APPROVED</text>
<text x="726.7" y="517.7">SIZE</text>
<text x="762.8" y="517.7">DWG NO</text>
<text x="841.4" y="517.7">REV</text>
<text x="724.7" y="530.4">SCALE</text>
<text x="800.9" y="532.6">SHEET</text>
<text x="817.4" y="532.6">OF</text>
</g>
</svg>
